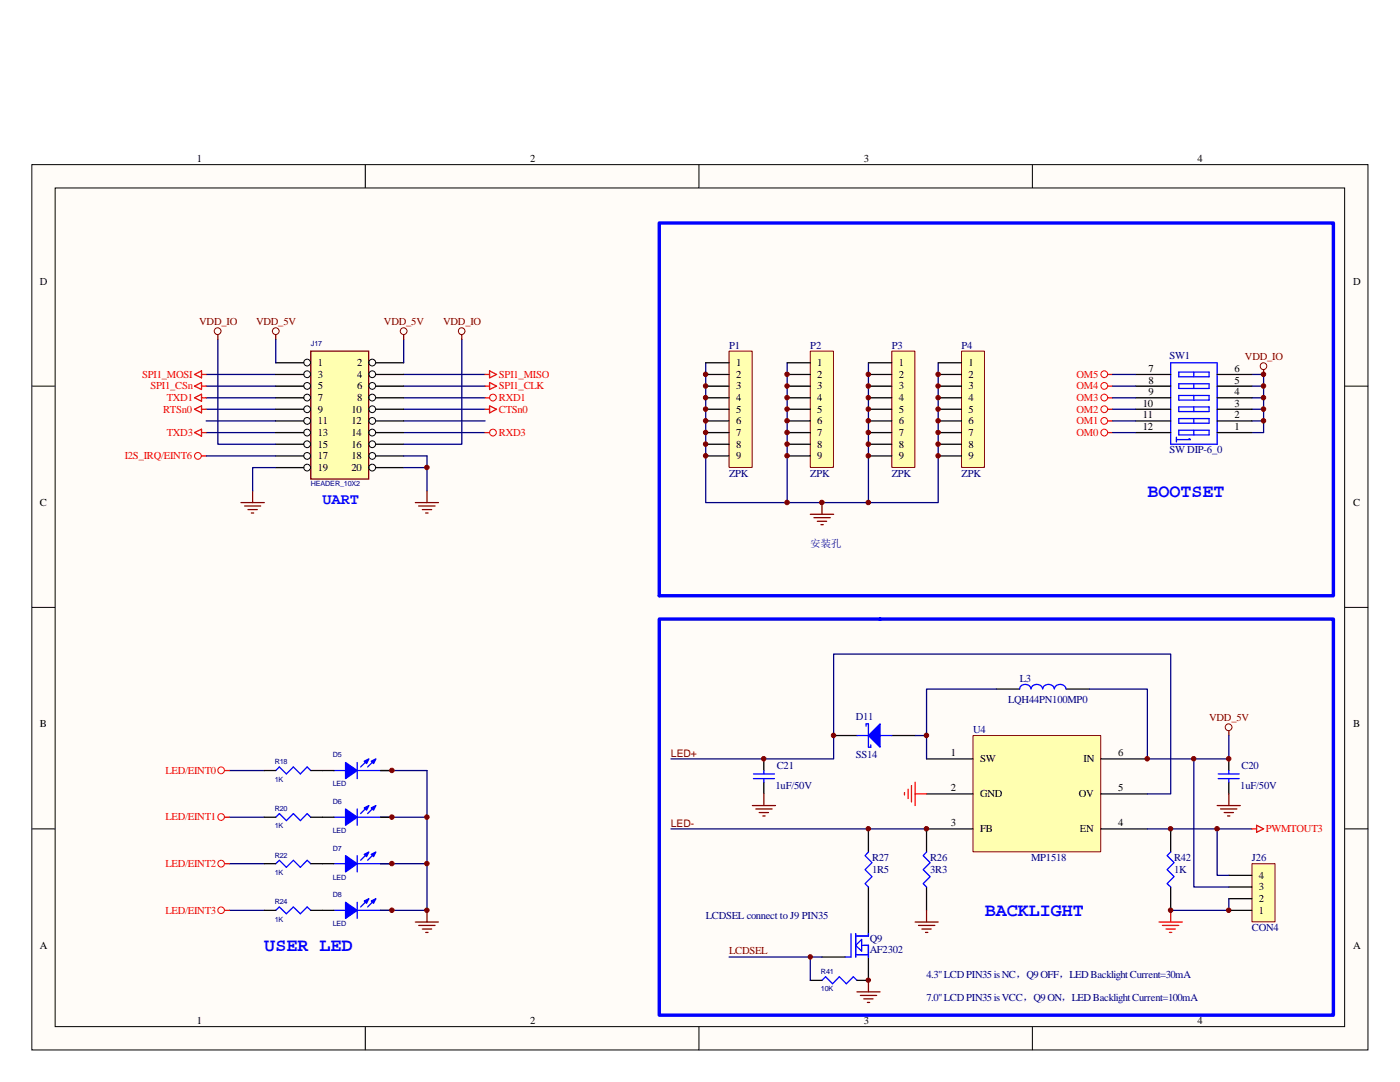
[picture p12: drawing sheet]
<svg xmlns="http://www.w3.org/2000/svg" width="279mm" height="216mm" viewBox="0 0 279 216" stroke-linecap="round" stroke-linejoin="round" font-family="sans-serif">
<path d="M6.3 32.9h266.7v176.6h-266.7z" fill="#fffcf8"/>
<g fill="none" stroke="#000" stroke-width=".2">
<path d="M6.3 32.9h266.7v176.6h-266.7zM11 37.5h257.4v167.4h-257.4zM72.9 32.9v4.6M139.5 32.9v4.6M206 32.9v4.6M6.3 77h4.7M268.4 77h4.6M6.3 121.2h4.7M268.4 121.2h4.6M6.3 165.4h4.7M268.4 165.4h4.6M72.9 204.9v4.6"/>
<path d="M139.5 204.9v4.6M206 204.9v4.6"/>
</g>
<path d="M41.1 79.4h13.9M41.1 77h13.9M41.1 74.7h13.9M80.6 79.4h16.2M80.6 77h16.2M80.6 74.7h16.2M41.1 81.7h13.9M41.1 84h13.9M41.1 86.3h13.9M80.6 81.7h16.2M80.6 84h16.2M80.6 86.3h16.2" fill="none" stroke="#000080" stroke-width=".25"/>
<path d="M62 70.1h11.6v25.5h-11.6z" fill-rule="evenodd" fill="#ffffb0" stroke="#800000" stroke-width=".25"/>
<g fill="none" stroke="#000" stroke-width=".2">
<circle cx="61.3" cy="77" r=".68"/>
<circle cx="61.3" cy="79.3" r=".68"/>
<circle cx="61.3" cy="72.3" r=".68"/>
<circle cx="61.3" cy="74.7" r=".68"/>
<circle cx="74.3" cy="77" r=".68"/>
<circle cx="74.3" cy="79.3" r=".68"/>
<circle cx="74.3" cy="74.7" r=".68"/>
<circle cx="74.3" cy="72.3" r=".68"/>
<circle cx="61.3" cy="88.6" r=".68"/>
<circle cx="61.3" cy="81.7" r=".68"/>
<circle cx="61.3" cy="91" r=".68"/>
<circle cx="61.3" cy="93.3" r=".68"/>
<circle cx="61.3" cy="84" r=".68"/>
<circle cx="61.3" cy="86.3" r=".68"/>
<circle cx="74.3" cy="88.6" r=".68"/>
<circle cx="74.3" cy="81.7" r=".68"/>
<circle cx="74.3" cy="91" r=".68"/>
<circle cx="74.3" cy="93.3" r=".68"/>
<circle cx="74.3" cy="86.3" r=".68"/>
<circle cx="74.3" cy="84" r=".68"/>
</g>
<g fill="none" stroke="#000" stroke-width=".25">
<path d="M55 72.4h5.6M55 74.7h5.6M55 77h5.6M55 79.4h5.6M75 72.4h5.6M75 74.7h5.6M75 77h5.6M75 79.4h5.6M55 81.7h5.6M55 84h5.6M55 86.3h5.6M55 88.6h5.6"/>
<path d="M55 91h5.6M55 93.3h5.6M75 81.7h5.6M75 84h5.6M75 86.3h5.6M75 88.6h5.6M75 91h5.6M75 93.3h5.6"/>
</g>
<g fill="none" stroke="#800000" stroke-width=".25">
<path d="M55 66.8v.9M50.4 98v2.3M85.2 98v2.3M48.1 100.3h4.6M48.8 101h3.2M49.5 101.7h1.9M50.2 102.4h.4M82.9 100.3h4.6M83.6 101h3.2M84.3 101.7h1.8M85 102.4h.4M161.7 102.6h4.7"/>
<path d="M162.4 103.3h3.3M163.1 104h1.9M163.8 104.7h.5M164 100.3v2.3"/>
</g>
<circle cx="55" cy="66.1" r=".68" fill="none" stroke="#800000" stroke-width=".2"/>
<g fill="none" stroke="#f00" stroke-width=".2">
<circle cx="98.4" cy="79.3" r=".68"/>
<circle cx="98.4" cy="86.3" r=".68"/>
</g>
<path d="M38.8 79.4l1.4-.7v1.4zM40.2 79.4h.9M96.8 79.4h.9M38.8 86.3l1.4-.7v1.4zM38.8 81.7l1.4-.7v1.4zM40.2 86.3h.9M40.2 81.7h.9M96.8 86.3h.9M96.8 81.7h.9M97.7 81l1.4 .7-1.4 .7z" fill="none" stroke="#f00" stroke-width=".25"/>
<path d="M55 67.7v4.7M80.6 67.7v4.7M140.8 72.4v27.9h46.4v-27.9M157.1 72.4v27.9M173.3 72.4v27.9M55 93.3h-4.6v4.7M80.6 93.3h4.6v4.7" fill="none" stroke="#000080" stroke-width=".25"/>
<path d="M145.5 70.1h4.6v23.2h-4.6z" fill="#ffffb0"/>
<path d="M145.5 70.1h4.6v23.2h-4.6z" fill="none" stroke="#800000" stroke-width=".2"/>
<path d="M140.8 72.4h4.7M140.8 74.7h4.7M140.8 77h4.7M140.8 79.4h4.7M140.8 81.7h4.7M140.8 84h4.7M140.8 86.3h4.7M140.8 88.6h4.7M140.8 91h4.7" fill="none" stroke="#000" stroke-width=".25"/>
<path d="M161.8 70.1h4.5v23.2h-4.5z" fill="#ffffb0"/>
<path d="M161.7 70.1h4.6v23.2h-4.6z" fill="none" stroke="#800000" stroke-width=".2"/>
<path d="M157.1 72.4h4.6M157.1 74.7h4.6M157.1 77h4.6M157.1 79.4h4.6M157.1 81.7h4.6M157.1 84h4.6M157.1 86.3h4.6M157.1 88.6h4.6M157.1 91h4.6" fill="none" stroke="#000" stroke-width=".25"/>
<path d="M178 70.1h4.6v23.2h-4.6z" fill="#ffffb0"/>
<path d="M178 70.1h4.6v23.2h-4.6z" fill="none" stroke="#800000" stroke-width=".2"/>
<path d="M173.3 72.4h4.7M173.3 74.7h4.7M173.3 77h4.7M173.3 79.4h4.7M173.3 81.7h4.7M173.3 84h4.7M173.3 86.3h4.7M173.3 88.6h4.7M173.3 91h4.7" fill="none" stroke="#000" stroke-width=".25"/>
<path d="M191.9 70.1h4.6v23.2h-4.6z" fill="#ffffb0"/>
<g fill="none" stroke="#800000" stroke-width=".2">
<path d="M191.9 70.1h4.6v23.2h-4.6z"/>
<circle cx="43.4" cy="66.1" r=".68"/>
<circle cx="80.6" cy="66.1" r=".68"/>
<circle cx="92.1" cy="66.1" r=".67"/>
<circle cx="252.1" cy="73.1" r=".67"/>
<circle cx="245.2" cy="145.1" r=".68"/>
</g>
<g fill="none" stroke="#000" stroke-width=".25">
<path d="M187.2 72.4h4.7M187.2 74.7h4.7M187.2 77h4.7M187.2 79.4h4.7M226.7 74.7h6.9M226.7 77h6.9M226.7 79.4h6.9M242.9 74.7h7M242.9 77h7M242.9 79.4h7M187.2 81.7h4.7M187.2 84h4.7"/>
<path d="M187.2 86.3h4.7M187.2 88.6h4.7M187.2 91h4.7M226.7 81.7h6.9M226.7 84h6.9M226.7 86.3h6.9M242.9 81.7h7M242.9 84h7M242.9 86.3h7M198.8 137.5h4.7M212.8 137.5h4.6M52.7 153.8h2.3"/>
<path d="M62 153.8h4.6M75.9 153.8h2.3M152.4 151.4v2.4M152.4 156.1v2.3M245.2 151.4v2.4M245.2 156.1v2.3M52.7 163.1h2.3M52.7 172.3h2.3M62 163.1h4.6M62 172.3h4.6M75.9 163.1h2.3M75.9 172.3h2.3"/>
<path d="M184.9 165.4v4.6M184.9 177v4.7M233.6 165.4v4.6M233.6 177v4.7M52.7 181.7h2.3M62 181.7h4.6M75.9 181.7h2.3"/>
</g>
<g fill="none" stroke="#800000" stroke-width=".25">
<path d="M43.5 66.8v.9M80.6 66.8v.9M92.2 66.8v.9M252.2 73.8v.9M245.2 145.8v1M245.2 158.4v2.3M242.9 160.7h4.6M243.6 161.4h3.2M244.3 162.1h1.9M245 162.8h.4M82.9 184h4.6M83.6 184.7h3.2"/>
<path d="M84.3 185.4h1.8M85 186.1h.4M85.2 181.7v2.3M182.6 184h4.6M183.3 184.7h3.3M184 185.4h1.8M184.7 186.1h.5M184.9 181.7v2.3"/>
</g>
<g fill="none" stroke="#f00" stroke-width=".25">
<path d="M38.8 77l1.4-.7v1.4zM38.8 74.7l1.4-.7v1.4zM40.2 77h.9M40.2 74.7h.9M96.8 77h.9M96.8 74.7h.9M97.7 74l1.4 .7-1.4 .7zM97.7 76.3l1.4 .7-1.4 .7zM221.1 77h.9M221.1 74.7h.9M221.1 79.4h.9M40.2 91h.9"/>
<path d="M221.1 84h.9M221.1 81.7h.9M221.1 86.3h.9M44.8 153.8h1M44.8 163.1h1M44.8 172.3h1M44.8 181.7h1M231.3 184h4.7M232 184.7h3.2M232.7 185.4h1.9M233.4 186.1h.4M233.6 181.7v2.3"/>
</g>
<g fill="none" stroke="#f00" stroke-width=".2">
<circle cx="220.4" cy="77" r=".68"/>
<circle cx="220.4" cy="79.3" r=".68"/>
<circle cx="220.4" cy="74.7" r=".68"/>
<circle cx="39.5" cy="91" r=".68"/>
<circle cx="220.4" cy="81.7" r=".68"/>
<circle cx="220.4" cy="84" r=".68"/>
<circle cx="220.4" cy="86.3" r=".68"/>
<circle cx="44.1" cy="153.7" r=".67"/>
<circle cx="44.1" cy="172.3" r=".67"/>
<circle cx="44.1" cy="163" r=".67"/>
<circle cx="44.1" cy="181.6" r=".66"/>
</g>
<g fill="none" stroke="#000080" stroke-width=".25">
<path d="M43.5 67.7v20.9h11.5M92.2 67.7v20.9h-11.6M222 79.4h4.7M222 77h4.7M222 74.7h4.7M249.9 74.7h2.3v11.6h-2.3M249.9 79.4h2.3M249.9 77h2.3M41.1 91h13.9M80.6 91h4.6M222 84h4.7M222 81.7h4.7"/>
<path d="M222 86.3h4.7M249.9 84h2.3M249.9 81.7h2.3M45.8 153.8h6.9M75.9 153.8h9.3v18.5h-9.3M45.8 163.1h6.9M45.8 172.3h6.9M75.9 163.1h9.3M85.2 172.3v9.4h-9.3M45.8 181.7h6.9"/>
</g>
<g fill="none" stroke="#00f" stroke-width=".25">
<path d="M233.6 72.4h9.3v16.2h-9.3zM235.2 74.3h6.1v.9h-6.1zM235.2 76.6h6.1v.9h-6.1zM235.2 78.9h6.1v.9h-6.1zM238.3 74.3v.9M238.3 76.6v.9M238.3 78.9v.9M234.8 87.2v1M235.2 85.9h6.1v.9h-6.1zM235.2 81.2h6.1v.9h-6.1zM235.2 83.5h6.1v1h-6.1zM237.3 87.5l.3 .2h-2.8"/>
<path d="M238.3 81.2v.9M238.3 83.5v1M238.3 85.9v.9M203.5 137.5a1.15 1.15 0 0 1 1.1-.9 1.15 1.15 0 0 1 1.1 .9 1.2 1.2 0 0 1 1.2-.9 1.2 1.2 0 0 1 1.2 .9M208.1 137.5a1.17 1.17 0 0 1 1.2-.9 1.17 1.17 0 0 1 1.1 .9M210.4 137.5a1.17 1.17 0 0 1 1.2-.9 1.17 1.17 0 0 1 1.1 .9M55 153.8l.8-.8 1.3 1.4 1.4-1.4 1.4 1.4 1.4-1.4 .7 .8M66.6 153.8h2.4M71.3 152.1v3.3M71.3 153.8h4.6M73.4 151.7l-1.4 1.3M74.8 151.7l-1.4 1.3"/>
<path d="M150.4 155.4h4.2M150.4 154.4h4.2M152.4 153.8v.6M152.4 155.4v.7M243.1 155.4h4.2M243.1 154.4h4.2M245.2 153.8v.6M245.2 155.4v.7M55 163.1l.8-.8 1.3 1.4 1.4-1.4 1.4 1.4 1.4-1.4 .7 .8M55 172.3l.8-.6 1.3 1.4 1.4-1.4 1.4 1.4 1.4-1.4 .7 .6M66.6 163.1h2.4M66.6 172.3h2.4"/>
<path d="M71.3 161.4v3.3M71.3 170.7v3.3M71.3 163.1h4.6M71.3 172.3h4.6M73.4 161l-1.4 1.3M73.4 170.3l-1.4 1.4M73.4 179.6l-1.4 1.4M74.8 161l-1.4 1.3M74.8 170.3l-1.4 1.4M74.8 179.6l-1.4 1.4M184.9 170l-.7 .7 1.4 1.4-1.4 1.4 1.4 1.4-1.4 1.4 .7 .7M233.6 170l-.7 .7 1.4 1.4-1.4 1.4 1.4 1.4-1.4 1.4 .7 .7"/>
<path d="M55 181.7l.8-.7 1.3 1.3 1.4-1.3 1.4 1.3 1.4-1.3 .7 .7M66.6 181.7h2.4M71.3 180v3.3M71.3 181.7h4.6"/>
</g>
<g fill="#00f" stroke="#00f" stroke-width=".25">
<path d="M69 161.4l2.3 1.7-2.3 1.6z" fill-rule="evenodd"/>
<path d="M74.1 161.2l.9-.5-.5 1z" fill-rule="evenodd"/>
<path d="M72.7 161.2l.9-.5-.4 1z" fill-rule="evenodd"/>
<path d="M69 170.7l2.3 1.6-2.3 1.7z" fill-rule="evenodd"/>
<path d="M74.1 170.5l.9-.5-.5 .9z" fill-rule="evenodd"/>
<path d="M72.7 170.5l.9-.5-.4 .9z" fill-rule="evenodd"/>
<path d="M69 152.1l2.3 1.7-2.3 1.6z" fill-rule="evenodd"/>
<path d="M74.1 151.9l.9-.5-.5 1z" fill-rule="evenodd"/>
<path d="M72.7 151.9l.9-.5-.4 1z" fill-rule="evenodd"/>
<path d="M69 180l2.3 1.7-2.3 1.6z" fill-rule="evenodd"/>
<path d="M74.1 179.8l.9-.5-.5 1z" fill-rule="evenodd"/>
<path d="M72.7 179.8l.9-.5-.4 1z" fill-rule="evenodd"/>
</g>
<path d="M131.6 44.5h134.5v74.4h-134.5z" fill="none" stroke="#00f" stroke-width=".68"/>
<g fill="#800000" stroke="#800000" stroke-width=".2">
<circle cx="252.2" cy="84" r=".45"/>
<circle cx="252.2" cy="79.3" r=".45"/>
<circle cx="252.2" cy="81.6" r=".45"/>
<circle cx="252.2" cy="77" r=".45"/>
<circle cx="252.2" cy="74.7" r=".45"/>
<circle cx="173.3" cy="100.3" r=".45"/>
<circle cx="157.1" cy="100.3" r=".45"/>
<circle cx="164" cy="100.3" r=".45"/>
<circle cx="140.8" cy="74.7" r=".45"/>
</g>
<path d="M194.2 146.8h25.5v23.2h-25.5z" fill="#ffffb0"/>
<path d="M194.2 146.8h25.5v23.2h-25.5z" fill="none" stroke="#800000" stroke-width=".2"/>
<g fill="none" stroke="#000" stroke-width=".25">
<path d="M166.4 146.8h4.6M178 146.8h4.6M184.9 151.4h9.3M184.9 158.4h9.3M219.7 151.4h9.3M219.7 158.4h9.3M173.3 165.4v4.6M173.3 177v9.3M184.9 165.4h9.3M219.7 165.4h9.3M161.7 195.6h2.3M164 191h4.7"/>
<path d="M173.3 191v4.6h-2.3"/>
</g>
<g fill="#800000" stroke="#800000" stroke-width=".2">
<circle cx="140.8" cy="77" r=".45"/>
<circle cx="140.8" cy="79.3" r=".45"/>
<circle cx="140.8" cy="81.6" r=".45"/>
<circle cx="140.8" cy="84" r=".45"/>
<circle cx="140.8" cy="86.3" r=".45"/>
<circle cx="140.8" cy="88.6" r=".45"/>
<circle cx="140.8" cy="90.9" r=".45"/>
<circle cx="157.1" cy="74.7" r=".45"/>
<circle cx="157.1" cy="77" r=".45"/>
<circle cx="157.1" cy="79.3" r=".45"/>
<circle cx="157.1" cy="81.6" r=".45"/>
<circle cx="157.1" cy="84" r=".45"/>
<circle cx="157.1" cy="86.3" r=".45"/>
<circle cx="157.1" cy="88.6" r=".45"/>
<circle cx="157.1" cy="90.9" r=".45"/>
<circle cx="173.3" cy="74.7" r=".45"/>
<circle cx="173.3" cy="77" r=".45"/>
<circle cx="173.3" cy="79.3" r=".45"/>
<circle cx="173.3" cy="81.6" r=".45"/>
<circle cx="173.3" cy="84" r=".45"/>
<circle cx="173.3" cy="86.3" r=".45"/>
<circle cx="173.3" cy="88.6" r=".45"/>
<circle cx="173.3" cy="90.9" r=".45"/>
<circle cx="187.2" cy="74.7" r=".45"/>
<circle cx="187.2" cy="77" r=".45"/>
<circle cx="187.2" cy="79.3" r=".45"/>
<circle cx="187.2" cy="81.6" r=".45"/>
<circle cx="187.2" cy="84" r=".45"/>
<circle cx="187.2" cy="86.3" r=".45"/>
<circle cx="187.2" cy="88.6" r=".45"/>
<circle cx="187.2" cy="90.9" r=".45"/>
<circle cx="85.2" cy="163" r=".45"/>
<circle cx="78.2" cy="163" r=".45"/>
<circle cx="78.2" cy="172.3" r=".45"/>
<circle cx="78.2" cy="153.7" r=".45"/>
<circle cx="78.2" cy="181.6" r=".45"/>
<circle cx="85.2" cy="181.6" r=".45"/>
<circle cx="85.2" cy="172.3" r=".45"/>
<circle cx="85.2" cy="93.3" r=".45"/>
<circle cx="184.9" cy="165.4" r=".45"/>
<circle cx="152.4" cy="151.4" r=".45"/>
<circle cx="245.2" cy="151.4" r=".45"/>
<circle cx="233.6" cy="165.4" r=".45"/>
<circle cx="229" cy="151.4" r=".45"/>
<circle cx="166.3" cy="146.7" r=".45"/>
<circle cx="184.9" cy="146.7" r=".45"/>
<circle cx="173.3" cy="165.4" r=".45"/>
<circle cx="173.3" cy="195.6" r=".44"/>
<circle cx="161.7" cy="190.9" r=".44"/>
</g>
<path d="M85.2 91v2.3M198.8 137.5h-13.9v13.9M217.4 137.5h11.6v13.9h16.2v-4.6M133.9 151.4h32.5v-20.9h67.2v27.9h-4.6M182.6 146.8h2.3M133.9 165.4h51M229 165.4h20.9M145.5 191h18.5M161.7 191v4.6" fill="none" stroke="#000080" stroke-width=".25"/>
<path d="M171 146.8h2.3M172.8 144.9v-.5h.5v4.7h.5v-.5M175.6 146.8h2.4M173.3 170l-.7 .7 1.4 1.4-1.4 1.4 1.4 1.4-1.4 1.4 .7 .7M164 195.6l.8-.7 1.4 1.4 1.3-1.4 1.4 1.4 1.4-1.4 .7 .7M169.8 186.3v4.7h-1.1M170.8 186.3v4.7M170.8 190.5h2.5M170.8 188.6l1.2-1.1v2.3zM172 188.6h1.3v2.4M173.3 186.3v.5h-2.5" fill="none" stroke="#00f" stroke-width=".25"/>
<path d="M173.3 146.8l2.3-2.4v4.7z" fill-rule="evenodd" fill="#00f" stroke="#00f" stroke-width=".25"/>
<path d="M180.5 158.2v.4M181.2 157.5v1.8M181.9 156.8v3.2M182.6 156.1v4.6M182.6 158.4h2.3M249.9 165.4h.9M250.8 164.7l1.4 .7-1.4 .7z" fill="none" stroke="#f00" stroke-width=".25"/>
<path d="M152.4 158.4v2.3M150.2 160.7h4.6M150.8 161.4h3.3M151.5 162.1h1.9M152.2 162.8h.5M171 197.9h4.6M171.7 198.6h3.3M172.4 199.3h1.8M173.3 195.6v2.3M173.1 200h.5" fill="none" stroke="#800000" stroke-width=".25"/>
<path d="M131.6 123.5h134.5v79.1h-134.5z" fill="none" stroke="#00f" stroke-width=".68"/>
<path d="M249.9 172.4h4.6v11.5h-4.6z" fill="#ffffb0"/>
<path d="M249.9 172.3h4.6v11.6h-4.6z" fill="none" stroke="#800000" stroke-width=".2"/>
<path d="M245.2 179.3h4.7M245.2 177h4.7M245.2 174.7h4.7M245.2 181.7h4.7" fill="none" stroke="#000" stroke-width=".25"/>
<path d="M238.3 151.4v25.6h6.9M242.9 165.4v9.3h2.3M245.2 179.3v2.4h-11.6" fill="none" stroke="#000080" stroke-width=".25"/>
<g fill="#800000" stroke="#800000" stroke-width=".2">
<circle cx="242.9" cy="165.4" r=".45"/>
<circle cx="233.6" cy="181.6" r=".45"/>
<circle cx="238.2" cy="151.4" r=".45"/>
<circle cx="245.2" cy="181.6" r=".45"/>
</g>
<g font-size="3.7" fill="#00f">
<text x="229" y="99.1">BOOTSET</text>
<text x="196.5" y="182.8">BACKLIGHT</text>
<text x="52.7" y="189.8">USER LED</text>
</g>
<text font-size="3.1" fill="#00f" x="64.3" y="100.5">UART</text>
<g font-size="2.1">
<text x="39.3" y="32.3">1</text>
<text x="105.8" y="32.3">2</text>
<text x="172.4" y="32.3">3</text>
<text x="239" y="32.3">4</text>
<text x="8" y="56.8">D</text>
<text x="270" y="56.8">D</text>
<text x="63.4" y="73">1</text>
<text x="63.4" y="75.4">3</text>
<text x="63.4" y="77.7">5</text>
<text x="71.3" y="73">2</text>
<text x="71.3" y="75.4">4</text>
<text x="71.3" y="77.7">6</text>
<text x="146.9" y="73">1</text>
<text x="146.9" y="75.4">2</text>
<text x="146.9" y="77.7">3</text>
<text x="163.1" y="73">1</text>
<text x="163.1" y="75.4">2</text>
<text x="163.1" y="77.7">3</text>
<text x="179.4" y="73">1</text>
<text x="179.4" y="75.4">2</text>
<text x="179.4" y="77.7">3</text>
<text x="193.3" y="73">1</text>
<text x="193.3" y="75.4">2</text>
<text x="193.3" y="77.7">3</text>
<text x="229.2" y="76.5">8</text>
<text x="229.2" y="74.2">7</text>
<text x="246.4" y="76.5">5</text>
<text x="246.4" y="74.2">6</text>
<text x="63.4" y="80">7</text>
<text x="63.4" y="82.3">9</text>
<text x="70.1" y="82.3">10</text>
<text x="71.3" y="80">8</text>
<text x="146.9" y="80">4</text>
<text x="146.9" y="82.3">5</text>
<text x="163.1" y="80">4</text>
<text x="163.1" y="82.3">5</text>
<text x="179.4" y="80">4</text>
<text x="179.4" y="82.3">5</text>
<text x="193.3" y="80">4</text>
<text x="193.3" y="82.3">5</text>
<text x="228" y="83.5">11</text>
<text x="228" y="81.2">10</text>
<text x="229.2" y="78.9">9</text>
<text x="246.4" y="83.5">2</text>
<text x="246.4" y="81.2">3</text>
<text x="246.4" y="78.9">4</text>
<text x="63.4" y="84.7">11</text>
<text x="63.4" y="87">13</text>
<text x="63.4" y="89.3">15</text>
<text x="70.1" y="84.7">12</text>
<text x="70.1" y="87">14</text>
<text x="70.1" y="89.3">16</text>
<text x="146.9" y="84.7">6</text>
<text x="146.9" y="87">7</text>
<text x="146.9" y="89.3">8</text>
<text x="163.1" y="84.7">6</text>
<text x="163.1" y="87">7</text>
<text x="163.1" y="89.3">8</text>
<text x="179.4" y="84.7">6</text>
<text x="179.4" y="87">7</text>
<text x="179.4" y="89.3">8</text>
<text x="193.3" y="84.7">6</text>
<text x="193.3" y="87">7</text>
<text x="193.3" y="89.3">8</text>
<text x="228" y="85.8">12</text>
<text x="246.4" y="85.8">1</text>
<text x="63.4" y="91.7">17</text>
<text x="63.4" y="94">19</text>
<text x="70.1" y="91.7">18</text>
<text x="70.1" y="94">20</text>
<text x="146.9" y="91.7">9</text>
<text x="163.1" y="91.7">9</text>
<text x="179.4" y="91.7">9</text>
<text x="193.3" y="91.7">9</text>
<text x="8" y="100.9">C</text>
<text x="270" y="100.9">C</text>
<text x="8" y="145.1">B</text>
<text x="270" y="145.1">B</text>
<text x="189.8" y="150.9">1</text>
<text x="195.6" y="152.1">SW</text>
<text x="216.2" y="152.1">IN</text>
<text x="223.2" y="150.9">6</text>
<text x="189.8" y="157.9">2</text>
<text x="195.6" y="159">GND</text>
<text x="215.3" y="159">OV</text>
<text x="223.2" y="157.9">5</text>
<text x="189.8" y="164.9">3</text>
<text x="195.6" y="166">FB</text>
<text x="215.5" y="166">EN</text>
<text x="223.2" y="164.9">4</text>
<text x="251.2" y="177.7">3</text>
<text x="251.2" y="175.3">4</text>
<text x="251.2" y="182.3">1</text>
<text x="251.2" y="180">2</text>
<text x="8" y="189.3">A</text>
<text x="270" y="189.3">A</text>
<text x="39.3" y="204.4">1</text>
<text x="105.8" y="204.4">2</text>
<text x="172.4" y="204.4">3</text>
<text x="239" y="204.4">4</text>
</g>
<g font-size="2.1" fill="#800000">
<text x="39.8" y="64.9">VDD_IO</text>
<text x="51.1" y="64.9">VDD_5V</text>
<text x="76.6" y="64.9">VDD_5V</text>
<text x="88.4" y="64.9">VDD_IO</text>
<text x="248.5" y="71.9">VDD_IO</text>
<text x="241.3" y="143.9">VDD_5V</text>
<text x="133.9" y="151">LED+</text>
<text x="133.9" y="165">LED-</text>
<text x="145.5" y="190.5">LCDSEL</text>
</g>
<g font-size="2.1" fill="#000080">
<text x="145.5" y="69.6">P1</text>
<text x="161.7" y="69.6">P2</text>
<text x="178" y="69.6">P3</text>
<text x="191.9" y="69.6">P4</text>
<text x="233.4" y="71.6">SW1</text>
<text x="145.5" y="95.1">ZPK</text>
<text x="161.7" y="95.1">ZPK</text>
<text x="178" y="95.1">ZPK</text>
<text x="191.9" y="95.1">ZPK</text>
<text x="233.4" y="90.5">SW DIP-6_0</text>
<text x="161.7" y="109.1">安装孔</text>
<text x="203.5" y="136.1">L3</text>
<text x="170.8" y="143.7">D11</text>
<text x="201.2" y="140.2">LQH44PN100MP0</text>
<text x="194.2" y="146.3">U4</text>
<text x="155" y="153.5">C21</text>
<text x="170.8" y="151.2">SS14</text>
<text x="247.8" y="153.5">C20</text>
<text x="154.8" y="157.4">1uF/50V</text>
<text x="247.5" y="157.4">1uF/50V</text>
<text x="174" y="171.8">R27</text>
<text x="185.6" y="171.8">R26</text>
<text x="205.8" y="171.8">MP1518</text>
<text x="234.3" y="171.8">R42</text>
<text x="249.9" y="171.8">J26</text>
<text x="174" y="174.2">1R5</text>
<text x="185.6" y="174.2">3R3</text>
<text x="234.3" y="174.2">1K</text>
<text x="140.8" y="183.5">LCDSEL connect to J9 PIN35</text>
<text x="249.9" y="185.8">CON4</text>
<text x="173.6" y="187.9">Q9</text>
<text x="173.6" y="190.2">AF2302</text>
<text x="184.9" y="195.1">4.3&quot;LCDPIN35isNC，Q9OFF，LEDBacklightCurrent=30mA</text>
<text x="184.9" y="199.7">7.0&quot;LCDPIN35isVCC，Q9ON，LEDBacklightCurrent=100mA</text>
</g>
<g font-size="2.1" fill="#f00">
<text x="28.4" y="75.4">SPI1_MOSI</text>
<text x="30" y="77.7">SPI1_CSn</text>
<text x="99.6" y="75.4">SPI1_MISO</text>
<text x="99.6" y="77.7">SPI1_CLK</text>
<text x="214.8" y="77.7">OM4</text>
<text x="214.8" y="75.4">OM5</text>
<text x="32.6" y="82.3">RTSn0</text>
<text x="33.3" y="80">TXD1</text>
<text x="99.6" y="80">RXD1</text>
<text x="99.6" y="82.3">CTSn0</text>
<text x="214.8" y="82.3">OM2</text>
<text x="214.8" y="80">OM3</text>
<text x="33.3" y="87">TXD3</text>
<text x="99.6" y="87">RXD3</text>
<text x="214.8" y="84.7">OM1</text>
<text x="214.8" y="87">OM0</text>
<text x="24.9" y="91.7">I2S_IRQ/EINT6</text>
<text x="33" y="154.4">LED/EINT0</text>
<text x="33" y="163.7">LED/EINT1</text>
<text x="252.6" y="166">PWMTOUT3</text>
<text x="33" y="173">LED/EINT2</text>
<text x="33" y="182.3">LED/EINT3</text>
</g>
<g font-size="1.4" fill="#000080">
<text x="62" y="69">J17</text>
<text x="62" y="96.9">HEADER_10X2</text>
<text x="54.8" y="152.5">R18</text>
<text x="54.8" y="156">1K</text>
<text x="66.4" y="151.1">D5</text>
<text x="54.8" y="161.8">R20</text>
<text x="66.4" y="160.4">D6</text>
<text x="66.4" y="156.9">LED</text>
<text x="54.8" y="165.3">1K</text>
<text x="66.4" y="166.2">LED</text>
<text x="54.8" y="171.1">R22</text>
<text x="66.4" y="169.7">D7</text>
<text x="54.8" y="174.6">1K</text>
<text x="66.4" y="175.5">LED</text>
<text x="66.4" y="179">D8</text>
<text x="54.8" y="180.4">R24</text>
<text x="54.8" y="183.9">1K</text>
<text x="66.4" y="184.8">LED</text>
<text x="163.8" y="194.4">R41</text>
<text x="163.8" y="197.8">10K</text>
</g>
</svg>
